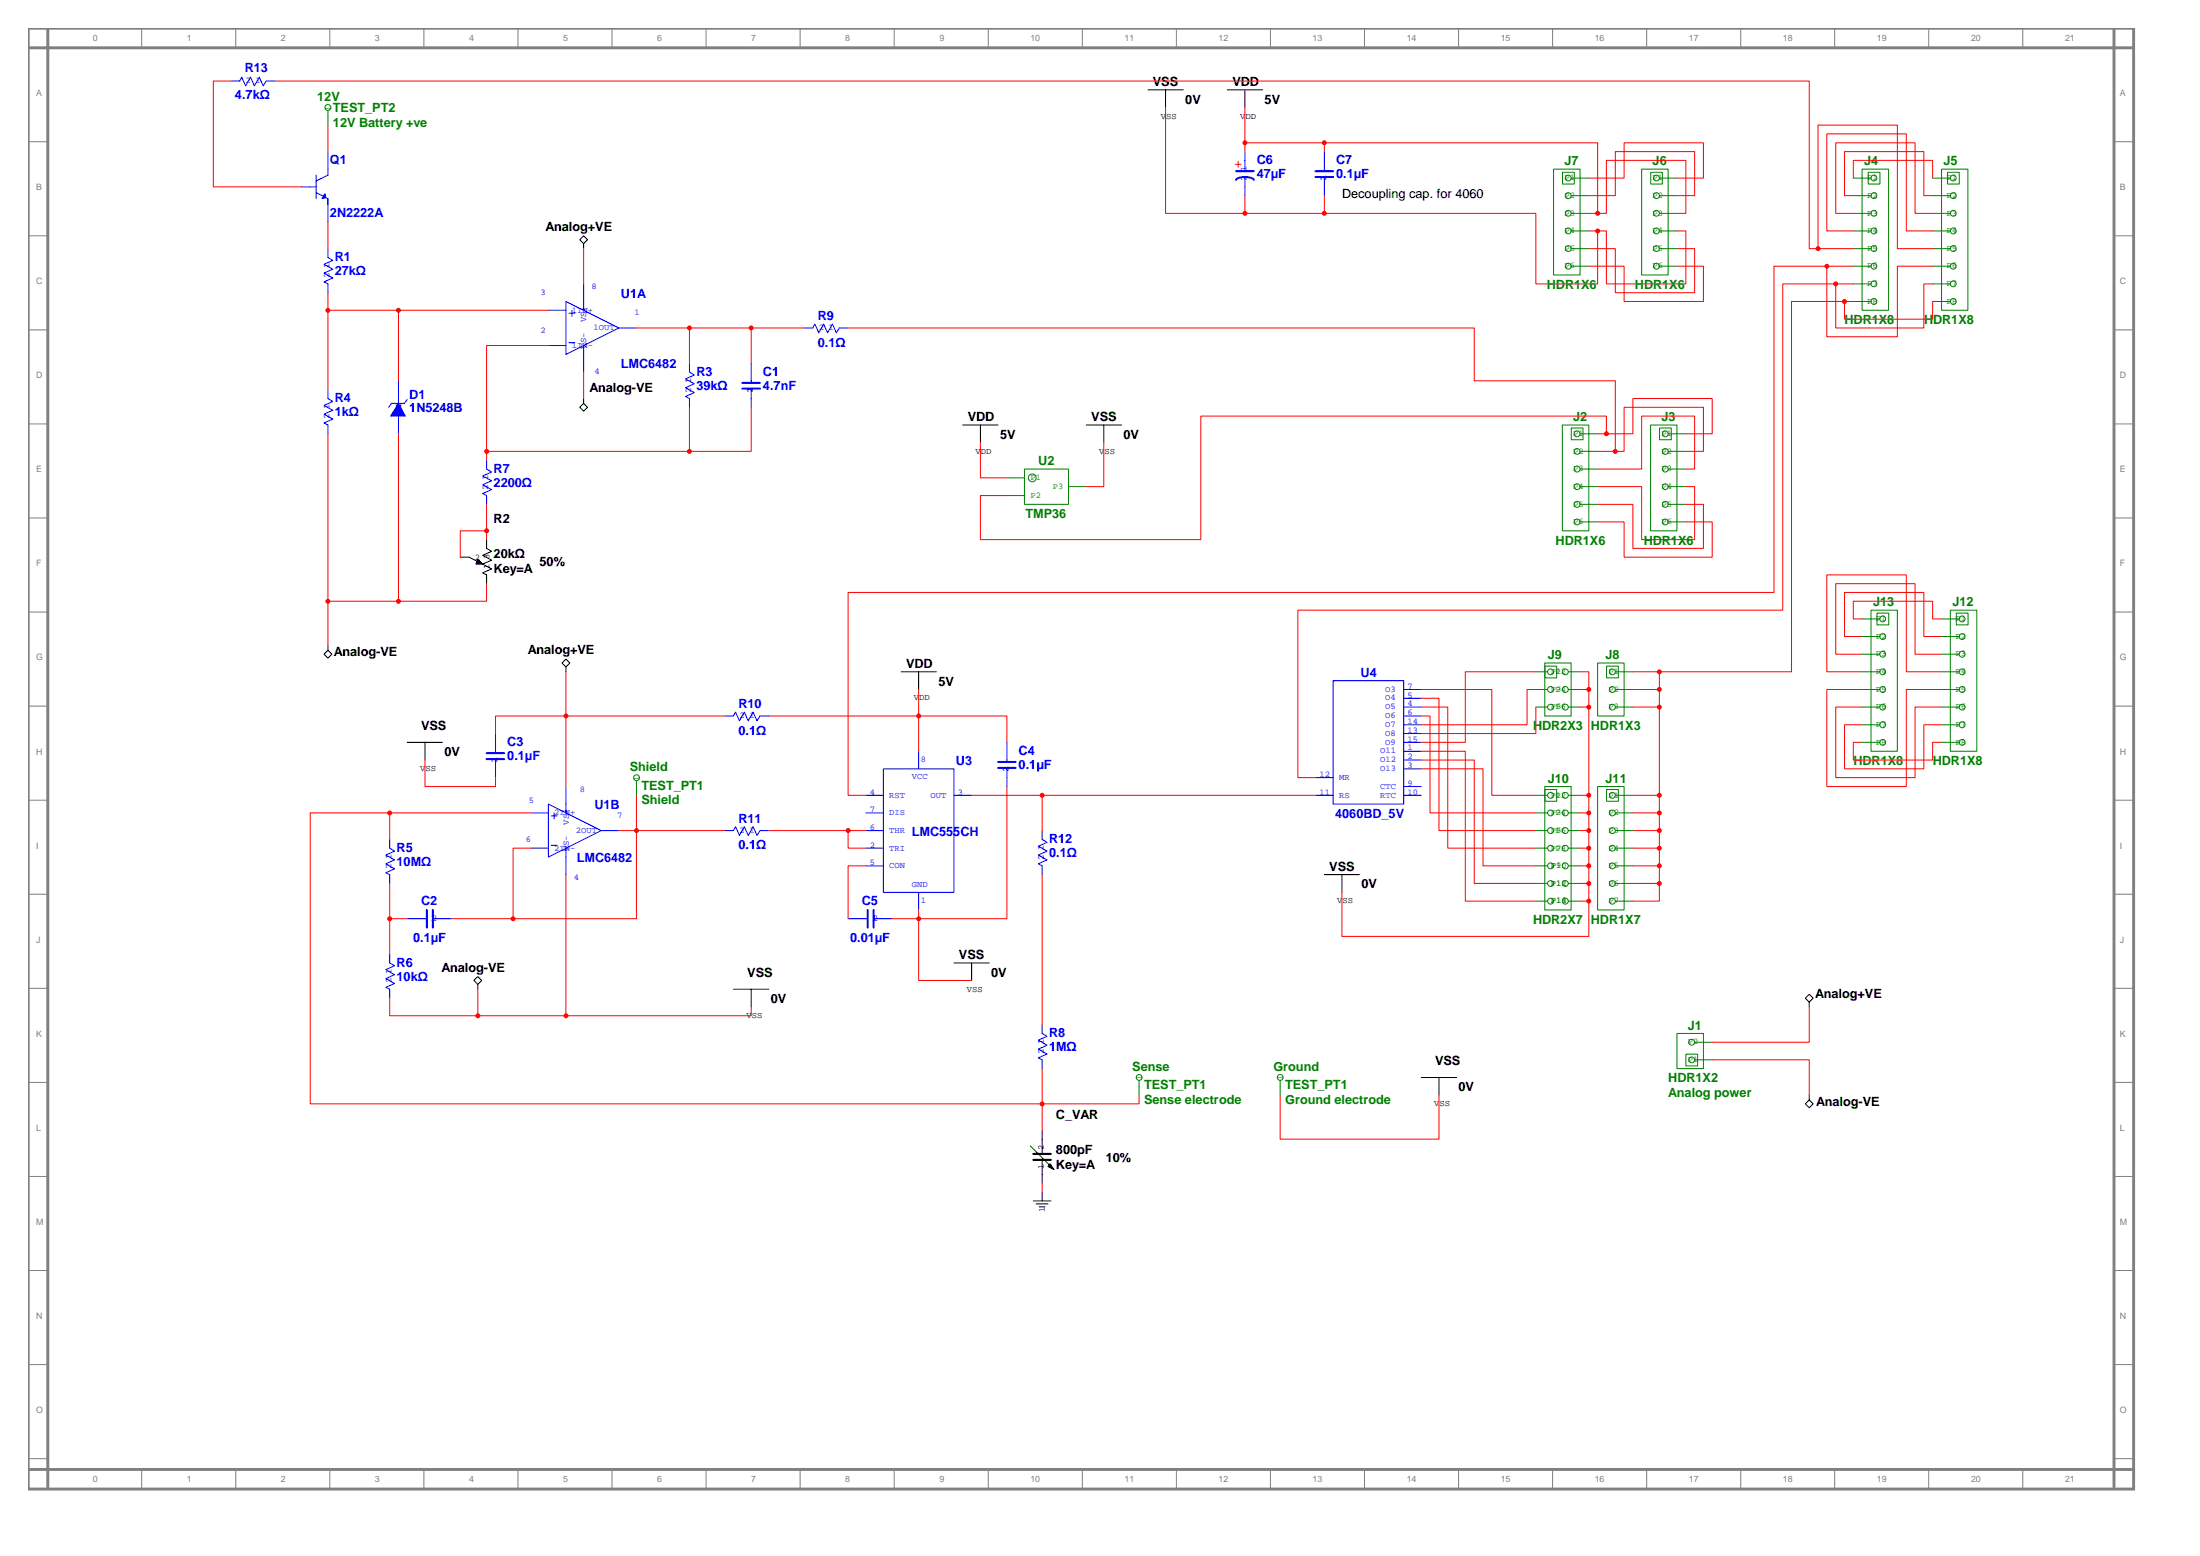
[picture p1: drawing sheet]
<svg xmlns="http://www.w3.org/2000/svg" width="594mm" height="420mm" viewBox="0 0 594 420" stroke-linecap="round" stroke-linejoin="round" font-family="sans-serif">
<path d="M7.6 7.6h568.6v394.5h-568.6zM7.6 12.9h568M12.9 7.6v393.9M570.9 7.6v393.9M7.6 396.8h568" fill="none" stroke="#808080" stroke-width=".79"/>
<g fill="none" stroke="#808080" stroke-width=".27">
<path d="M38.3 7.6v5.3M63.7 7.6v5.3M89.1 7.6v5.3M114.5 7.6v5.3M139.9 7.6v5.3M165.3 7.6v5.3M190.7 7.6v5.3M216.1 7.6v5.3M241.5 7.6v5.3M266.9 7.6v5.3M292.3 7.6v5.3M317.7 7.6v5.3"/>
<path d="M343.1 7.6v5.3M368.5 7.6v5.3M393.9 7.6v5.3M419.3 7.6v5.3M444.7 7.6v5.3M470.1 7.6v5.3M495.4 7.6v5.3M520.8 7.6v5.3M546.2 7.6v5.3M7.6 38.3h5.3M570.9 38.3h5.2M7.6 63.7h5.3"/>
<path d="M570.9 63.7h5.2M7.6 89.1h5.3M570.9 89.1h5.2M7.6 114.5h5.3M570.9 114.5h5.2M7.6 139.9h5.3M570.9 139.9h5.2M7.6 165.3h5.3M570.9 165.3h5.2M7.6 190.7h5.3M570.9 190.7h5.2M7.6 216.1h5.3"/>
<path d="M570.9 216.1h5.2M7.6 241.5h5.3M570.9 241.5h5.2M7.6 266.9h5.3M570.9 266.9h5.2M7.6 292.3h5.3M570.9 292.3h5.2M7.6 317.7h5.3M570.9 317.7h5.2M7.6 343.1h5.3M570.9 343.1h5.2M7.6 368.5h5.3"/>
<path d="M570.9 368.5h5.2M7.6 393.9h5.3M38.3 396.8v5.3M63.7 396.8v5.3M89.1 396.8v5.3M114.5 396.8v5.3M139.9 396.8v5.3M165.3 396.8v5.3M190.7 396.8v5.3M216.1 396.8v5.3M241.5 396.8v5.3M266.9 396.8v5.3"/>
<path d="M292.3 396.8v5.3M317.7 396.8v5.3M343.1 396.8v5.3M368.5 396.8v5.3M393.9 396.8v5.3M419.3 396.8v5.3M444.7 396.8v5.3M470.1 396.8v5.3M495.4 396.8v5.3M520.8 396.8v5.3M546.2 396.8v5.3M570.9 393.9h5.2"/>
</g>
<path d="M233.8 219.5h4.7M233.8 214.8h4.7M238.5 207.6h19.1v33.4h-19.1zM248.1 202.9v4.7M257.6 214.8h4.8M233.8 224.3h4.7M233.8 233.8h4.7M233.8 229h4.7M248.1 241v4.7" fill="none" stroke="#00f" stroke-width=".27"/>
<path d="M279 324.3h4.8M279.8 325.1h3.2M280.6 325.9h1.6M281.4 321.9v2.4" fill="none" stroke="#000" stroke-width=".27"/>
<circle cx="248.1" cy="248.1" r=".54" fill="#f00"/>
<g fill="none" stroke="#f00" stroke-width=".27">
<path d="M233.8 233.8h-4.8v14.3M248.1 245.7v2.4h-7.1M281.4 319.5v2.4"/>
<circle cx="248.1" cy="248.1" r=".54"/>
</g>
<path d="M278.3 309.5l6.3 6.3M281.4 305.2v6.4M281.4 313.2v6.3M283.5 314.2l1.1 1.6-1.6-.8z" fill="none" stroke="#000" stroke-width=".27"/>
<path d="M279 311.6h4.8M279 313.2h4.8" fill="none" stroke="#000" stroke-width=".53"/>
<path d="M283.5 314.2l1.1 1.6-1.6-.8z" fill="#000"/>
<path d="M271.9 200.4v5.3M271.9 207.3v5.1M105.2 226.7v2.3l1.3 .8-2.3 1.1 2.3 1.3-2.3 1.1 2.3 1.3-2.3 1.1 1 .5v2.3M105.2 257.6v2.4l1.3 .8-2.3 1 2.3 1.4-2.3 1 2.3 1.4-2.3 1 1 .5v2.4M110 248.1h5.3M116.9 248.1h5M229 248.1h5.3M235.9 248.1h5.1" fill="none" stroke="#00f" stroke-width=".27"/>
<path d="M269.5 205.7h4.8M269.5 207.3h4.8M115.3 245.7v4.8M116.9 245.7v4.8M234.3 245.7v4.8M235.9 245.7v4.8" fill="none" stroke="#00f" stroke-width=".53"/>
<circle cx="105.2" cy="248.1" r=".53" fill="#f00"/>
<circle cx="105.2" cy="248.1" r=".53" fill="none" stroke="#f00" stroke-width=".27"/>
<path d="M133.8 198.1v5.3M133.8 205v5" fill="none" stroke="#00f" stroke-width=".27"/>
<path d="M131.4 203.4h4.8M131.4 205h4.8" fill="none" stroke="#00f" stroke-width=".53"/>
<circle cx="171.9" cy="224.3" r=".54" fill="#f00"/>
<g fill="none" stroke="#f00" stroke-width=".27">
<path d="M105.2 238.5v19.1M105.2 248.1h4.8"/>
<circle cx="171.9" cy="224.3" r=".54"/>
</g>
<circle cx="281.4" cy="298.1" r=".52" fill="#f00"/>
<g fill="none" stroke="#f00" stroke-width=".27">
<path d="M333.5 44.4h1.6M334.3 43.6v1.6M271.9 212.4v35.7h-23.8M307.6 295.7v2.4h-26.2v7.1"/>
<circle cx="281.4" cy="298.1" r=".52"/>
</g>
<path d="M310 24.3h9.5M314.7 24.3v4.7M331.4 24.3h9.5M336.2 24.3v4.7M243.3 181.4h9.6M248.1 181.4v4.8" fill="none" stroke="#000" stroke-width=".27"/>
<g fill="none" stroke="#00f" stroke-width=".27">
<path d="M336.2 40.9v5.3M336.2 47.8v5M360 183.8h19v33.3h-19zM379 186.2h4.8M379 188.6h4.8M379 190.9h4.8M379 193.3h4.8M379 195.7h4.8M379 198.1h4.8M355.2 214.8h4.8M355.2 210h4.8M379 205.2h4.8"/>
<path d="M379 207.6h4.8M379 214.8h4.8M379 200.4h4.8M379 202.9h4.8M379 212.4h4.8"/>
</g>
<g fill="none" stroke="#008000" stroke-width=".27">
<path d="M500.5 48.1h4.7M500.5 52.8h4.7M500.5 57.6h4.7M502.8 45.7h7.2v38.1h-7.2zM504.5 46.5h3.2v3.2h-3.2zM500.5 62.4h4.7M500.5 67.1h4.7M500.5 71.9h4.7M500.5 76.7h4.7M500.5 81.4h4.7M271.9 133.8h4.7M271.9 129h4.7"/>
<path d="M276.6 126.7h11.9v9.5h-11.9zM288.5 131.4h4.8M502.8 167.1h4.8M502.8 171.9h4.8M502.8 176.7h4.8M505.2 164.8h7.2v38.1h-7.2zM506.8 165.6h3.2v3.1h-3.2zM502.8 181.4h4.8M502.8 186.2h4.8M502.8 190.9h4.8M502.8 195.7h4.8M502.8 200.4h4.8"/>
<path d="M307.6 291.7v4M345.7 291.7v4"/>
<circle cx="506" cy="52.8" r=".8"/>
<circle cx="506" cy="48.1" r=".79"/>
<circle cx="506" cy="57.6" r=".79"/>
<circle cx="506" cy="62.3" r=".79"/>
<circle cx="506" cy="71.9" r=".79"/>
<circle cx="506" cy="76.6" r=".79"/>
<circle cx="506" cy="67.1" r=".79"/>
<circle cx="506" cy="81.4" r=".79"/>
<circle cx="278.8" cy="129" r="1.06"/>
<circle cx="508.4" cy="176.7" r=".79"/>
<circle cx="508.4" cy="167.1" r=".79"/>
<circle cx="508.4" cy="171.9" r=".78"/>
<circle cx="508.4" cy="195.7" r=".79"/>
<circle cx="508.4" cy="186.2" r=".79"/>
<circle cx="508.4" cy="181.4" r=".78"/>
<circle cx="508.4" cy="190.9" r=".78"/>
<circle cx="508.4" cy="200.5" r=".78"/>
<circle cx="307.6" cy="290.9" r=".79"/>
<circle cx="345.7" cy="290.9" r=".79"/>
</g>
<path d="M333.8 48.6a3.8 3.8 0 0 1 4.1-.6l.7 .6M333.8 46.2h4.8" fill="none" stroke="#00f" stroke-width=".53"/>
<circle cx="336.2" cy="38.5" r=".54" fill="#f00"/>
<g fill="none" stroke="#f00" stroke-width=".27">
<path d="M336.2 29v11.9M171.9 214.8v9.5"/>
<circle cx="336.2" cy="38.5" r=".54"/>
</g>
<g fill="none" stroke="#008000" stroke-width=".27">
<path d="M443.3 45.7h7.2v28.6h-7.2zM445.8 46.5h3.1v3.2h-3.1zM448.1 48.1h4.7M448.1 52.8h4.7M448.1 57.6h4.7M448.1 62.4h4.7M448.1 67.1h4.7M448.1 71.9h4.7M445.7 114.8h7.1v28.5h-7.1zM448.1 115.6h3.2v3.1h-3.2zM450.5 117.1h4.7M450.5 121.9h4.7"/>
<path d="M450.5 126.7h4.7M450.5 131.4h4.7M450.5 136.2h4.7M450.5 140.9h4.7M171.9 210.8v4M452.8 279.1h7.2v9.4h-7.2zM455.2 284.6h3.2v3.2h-3.2zM457.6 286.2h4.8M457.6 281.4h4.8"/>
<circle cx="447.3" cy="52.8" r=".8"/>
<circle cx="447.3" cy="57.6" r=".79"/>
<circle cx="447.3" cy="48.1" r=".79"/>
<circle cx="447.3" cy="71.9" r=".8"/>
<circle cx="447.3" cy="62.4" r=".8"/>
<circle cx="447.3" cy="67.1" r=".79"/>
<circle cx="449.7" cy="117.1" r=".79"/>
<circle cx="449.7" cy="136.2" r=".79"/>
<circle cx="449.7" cy="126.6" r=".79"/>
<circle cx="449.7" cy="121.9" r=".79"/>
<circle cx="449.7" cy="131.4" r=".79"/>
<circle cx="449.7" cy="140.9" r=".79"/>
<circle cx="171.9" cy="210" r=".79"/>
<circle cx="456.8" cy="281.4" r=".8"/>
<circle cx="456.8" cy="286.2" r=".79"/>
</g>
<path d="M195.7 193.3h2.4l.5-1 1.1 2.3 1.3-2.3 1.1 2.3 1.3-2.3 1 2.3 .8-1.3h2.4" fill="none" stroke="#00f" stroke-width=".27"/>
<circle cx="248.1" cy="193.3" r=".54" fill="#f00"/>
<g fill="none" stroke="#f00" stroke-width=".27">
<path d="M248.1 193.3h23.8v7.1M248.1 186.2v16.7"/>
<circle cx="248.1" cy="193.3" r=".54"/>
</g>
<path d="M198.1 267.1h9.5M202.9 267.1v4.8" fill="none" stroke="#000" stroke-width=".27"/>
<path d="M131.4 124.3v2.4l1.4 .8-2.5 1 2.5 1.3-2.5 1.1 2.5 1.3-2.5 1.1 1.1 .5v2.4" fill="none" stroke="#00f" stroke-width=".27"/>
<circle cx="152.8" cy="193.3" r=".53" fill="#f00"/>
<g fill="none" stroke="#f00" stroke-width=".27">
<path d="M152.8 193.3h42.9M248.1 248.1v16.7h14.3"/>
<circle cx="152.8" cy="193.3" r=".53"/>
</g>
<path d="M88.6 67.1v2.4l1.3 .8-2.4 1.1 2.4 1.3-2.4 1 2.4 1.4-2.4 1 1.1 .6v2.3M88.6 105.2v2.4l1.3 .8-2.4 1.1 2.4 1.3-2.4 1 2.4 1.4-2.4 1 1.1 .6v2.3M281.4 276.6v2.5l1.3 .7-2.3 1.1 2.3 1.3-2.3 1.1 2.3 1.3-2.3 1.1 1 .5v2.3" fill="none" stroke="#00f" stroke-width=".27"/>
<path d="M357.6 236.2h9.5M362.4 236.2v4.8M257.6 260h9.5M262.4 260v4.8" fill="none" stroke="#000" stroke-width=".27"/>
<circle cx="281.4" cy="214.7" r=".53" fill="#f00"/>
<g fill="none" stroke="#f00" stroke-width=".27">
<path d="M262.4 214.8h92.8M171.9 224.3h23.8"/>
<circle cx="281.4" cy="214.7" r=".53"/>
</g>
<path d="M195.7 224.3h2.4l.5-1.1 1.1 2.4 1.3-2.4 1.1 2.4 1.3-2.4 1 2.4 .8-1.3h2.4" fill="none" stroke="#00f" stroke-width=".27"/>
<circle cx="229" cy="224.3" r=".54" fill="#f00"/>
<g fill="none" stroke="#f00" stroke-width=".27">
<path d="M152.8 181.4v11.9M281.4 214.8v9.5M207.6 224.3h26.2M229 224.3v4.7h4.8M281.4 288.5v9.6"/>
<circle cx="229" cy="224.3" r=".54"/>
</g>
<path d="M281.4 224.3v2.4l1.3 .8-2.3 1 2.3 1.3-2.3 1.1 2.3 1.3-2.3 1.1 1 .5v2.4" fill="none" stroke="#00f" stroke-width=".27"/>
<g fill="none" stroke="#008000" stroke-width=".27">
<path d="M88.6 29.8v4"/>
<circle cx="88.6" cy="29" r=".8"/>
</g>
<path d="M156.5 64.7l1.1-1 1.1 1-1.1 1.1zM157.6 65.8v1.3M151.8 179l1-1 1.1 1-1.1 1.1zM152.8 180.1v1.3M129 263.7l1.1 1.1-1.1 1-1-1zM129 265.8v1.3" fill="none" stroke="#000" stroke-width=".27"/>
<circle cx="129" cy="274.3" r=".54" fill="#f00"/>
<g fill="none" stroke="#f00" stroke-width=".27">
<path d="M152.8 193.3h-19v4.8M129 267.1v7.2h-23.8v-4.8M488.6 271.9v9.5h-26.2M462.4 286.2h26.2v9.5"/>
<circle cx="129" cy="274.3" r=".54"/>
</g>
<path d="M156.5 110l1.1-1.1 1.1 1.1-1.1 1zM157.6 107.6v1.3M88.6 175.6l1 1.1-1 1-1.1-1zM88.6 174.3v1.3M487.5 269.5l1.1-1 1 1-1 1.1zM488.6 270.6v1.3M488.6 297l1 1.1-1 1-1.1-1zM488.6 295.7v1.3" fill="none" stroke="#000" stroke-width=".27"/>
<g fill="none" stroke="#008000" stroke-width=".27">
<path d="M419.5 45.7h7.2v28.6h-7.2zM421.9 46.5h3.2v3.2h-3.2zM424.3 48.1h4.7M424.3 52.8h4.7M424.3 57.6h4.7M521.9 48.1h4.8M521.9 52.8h4.8M521.9 57.6h4.8M524.3 45.7h7.1v38.1h-7.1zM525.9 46.5h3.2v3.2h-3.2zM424.3 62.4h4.7M424.3 67.1h4.7"/>
<path d="M424.3 71.9h4.7M521.9 62.4h4.8M521.9 67.1h4.8M521.9 71.9h4.8M521.9 76.7h4.8M521.9 81.4h4.8M421.9 114.8h7.1v28.5h-7.1zM424.3 115.6h3.2v3.1h-3.2zM426.7 117.1h4.7M426.7 121.9h4.7M426.7 126.7h4.7M426.7 131.4h4.7"/>
<path d="M426.7 136.2h4.7M426.7 140.9h4.7M524.3 167.1h4.7M524.3 171.9h4.7M524.3 176.7h4.7M526.7 164.8h7.1v38.1h-7.1zM528.3 165.6h3.1v3.1h-3.1zM524.3 181.4h4.7M524.3 186.2h4.7M524.3 190.9h4.7M524.3 195.7h4.7M524.3 200.4h4.7"/>
<circle cx="423.5" cy="52.8" r=".79"/>
<circle cx="423.5" cy="48.1" r=".79"/>
<circle cx="423.5" cy="57.6" r=".79"/>
<circle cx="527.4" cy="52.8" r=".79"/>
<circle cx="527.4" cy="48.1" r=".79"/>
<circle cx="527.4" cy="57.6" r=".79"/>
<circle cx="423.5" cy="62.4" r=".79"/>
<circle cx="423.5" cy="71.9" r=".79"/>
<circle cx="423.5" cy="67.1" r=".79"/>
<circle cx="527.4" cy="62.4" r=".79"/>
<circle cx="527.4" cy="71.9" r=".79"/>
<circle cx="527.4" cy="67.1" r=".79"/>
<circle cx="527.4" cy="76.6" r=".79"/>
<circle cx="527.4" cy="81.4" r=".79"/>
<circle cx="425.9" cy="117.1" r=".8"/>
<circle cx="425.9" cy="136.2" r=".81"/>
<circle cx="425.9" cy="126.7" r=".81"/>
<circle cx="425.9" cy="121.9" r=".8"/>
<circle cx="425.9" cy="131.4" r=".8"/>
<circle cx="425.9" cy="141" r=".8"/>
<circle cx="529.8" cy="167.1" r=".8"/>
<circle cx="529.8" cy="176.7" r=".8"/>
<circle cx="529.8" cy="171.9" r=".79"/>
<circle cx="529.8" cy="186.2" r=".8"/>
<circle cx="529.8" cy="195.7" r=".8"/>
<circle cx="529.8" cy="190.9" r=".79"/>
<circle cx="529.8" cy="181.4" r=".79"/>
<circle cx="529.8" cy="200.5" r=".79"/>
</g>
<circle cx="498.1" cy="81.4" r=".53" fill="#f00"/>
<g fill="none" stroke="#f00" stroke-width=".27">
<path d="M500.5 81.4h-2.4v4.8h23.8v-4.8M281.4 236.2v40.4"/>
<circle cx="498.1" cy="81.4" r=".53"/>
</g>
<path d="M186.2 98.1v2.4l1.3 .8-2.4 1 2.4 1.3-2.4 1.1 2.4 1.3-2.4 1.1 1.1 .5v2.4M202.9 98.1v5.3M202.9 104.9v5.1" fill="none" stroke="#00f" stroke-width=".27"/>
<path d="M200.4 103.4h4.8M200.4 104.9h4.8" fill="none" stroke="#00f" stroke-width=".53"/>
<path d="M107.6 108.9l1.9 3.5h-4z" fill="#00f"/>
<path d="M107.6 108.9l1.9 3.5h-4zM107.6 102.8v14.3M110 107.9l-.8 1h-3.5l-.8 1.1" fill="none" stroke="#00f" stroke-width=".27"/>
<path d="M124.3 150.5h2.4l3.6 1.8M129 151l1.3 1.3h-1.8zM131.4 145.7v2.4l1.4 .8-2.5 1 2.5 1.4-2.5 1 2.5 1.3-2.5 1.1 1.1 .5v2.4" fill="none" stroke="#000" stroke-width=".27"/>
<path d="M129 151l1.3 1.3h-1.8z" fill="#000"/>
<circle cx="131.4" cy="143.3" r=".53" fill="#f00"/>
<g fill="none" stroke="#f00" stroke-width=".27">
<path d="M131.4 136.2v9.5M131.4 143.3h-7.1v7.2"/>
<circle cx="131.4" cy="143.3" r=".53"/>
</g>
<circle cx="202.8" cy="88.5" r=".53" fill="#f00"/>
<g fill="none" stroke="#f00" stroke-width=".27">
<path d="M202.9 88.6v9.5"/>
<circle cx="202.8" cy="88.5" r=".53"/>
</g>
<circle cx="186.2" cy="121.9" r=".53" fill="#f00"/>
<g fill="none" stroke="#f00" stroke-width=".27">
<path d="M186.2 110v11.9h16.7v-11.9"/>
<circle cx="186.2" cy="121.9" r=".53"/>
</g>
<circle cx="88.5" cy="83.8" r=".52" fill="#f00"/>
<g fill="none" stroke="#f00" stroke-width=".27">
<path d="M88.6 79v26.2"/>
<circle cx="88.5" cy="83.8" r=".52"/>
</g>
<circle cx="88.5" cy="162.4" r=".52" fill="#f00"/>
<g fill="none" stroke="#f00" stroke-width=".27">
<path d="M88.6 117.1v57.2"/>
<circle cx="88.5" cy="162.4" r=".52"/>
</g>
<circle cx="107.6" cy="162.4" r=".52" fill="#f00"/>
<g fill="none" stroke="#f00" stroke-width=".27">
<path d="M107.6 117.1v45.2M264.7 119.5v9.5h7.2M298.1 119.5v11.9h-4.8M131.4 157.6v4.7h-23.8M88.6 162.3h19M502.8 167.1h-2.3v-4.8h21.4v4.8h2.4M207.6 193.3h40.5M383.8 190.9h7.1v38.1h23.8M383.8 188.6h4.8v35.7h26.1M383.8 193.3h2.4v26.2h28.5M383.8 186.2h19v28.6h11.9M414.7 186.2h-2.3v9.5h-28.6"/>
<path d="M383.8 202.9h11.9v40.4h19M383.8 205.2h14.3v33.3h16.6"/>
<circle cx="107.6" cy="162.4" r=".52"/>
</g>
<path d="M260 114.8h9.5M264.7 114.8v4.7M293.3 114.8h9.5M298.1 114.8v4.7" fill="none" stroke="#000" stroke-width=".27"/>
<g fill="none" stroke="#008000" stroke-width=".27">
<path d="M417.1 179h7.2v14.3h-7.2zM417.2 179.9h3.2v3.1h-3.2zM431.4 179h7.2v14.3h-7.2zM433.8 179.9h3.2v3.1h-3.2zM414.7 190.9h3.2M414.7 186.2h3.2M414.7 181.4h3.2M423.5 190.9h3.2M423.5 186.2h3.2M423.5 181.4h3.2M436.2 190.9h4.7M436.2 186.2h4.7"/>
<path d="M436.2 181.4h4.7M414.7 219.5h3.2M414.7 214.8h3.2M417.1 212.4h7.2v33.3h-7.2zM417.2 213.2h3.2v3.2h-3.2zM423.5 219.5h3.2M423.5 214.8h3.2M431.4 212.4h7.2v33.3h-7.2zM433.8 213.2h3.2v3.2h-3.2zM436.2 219.5h4.7M436.2 214.8h4.7M414.7 238.5h3.2"/>
<path d="M414.7 233.8h3.2M414.7 229h3.2M414.7 224.3h3.2M423.5 238.5h3.2M423.5 233.8h3.2M423.5 229h3.2M423.5 224.3h3.2M436.2 238.5h4.7M436.2 233.8h4.7M436.2 229h4.7M436.2 224.3h4.7M414.7 243.3h3.2"/>
<path d="M423.5 243.3h3.2M436.2 243.3h4.7"/>
<circle cx="418.7" cy="186.2" r=".8"/>
<circle cx="418.7" cy="181.4" r=".79"/>
<circle cx="418.7" cy="190.9" r=".79"/>
<circle cx="422.7" cy="186.2" r=".8"/>
<circle cx="422.7" cy="181.4" r=".8"/>
<circle cx="422.7" cy="191" r=".8"/>
<circle cx="435.4" cy="186.2" r=".8"/>
<circle cx="435.4" cy="191" r=".8"/>
<circle cx="435.4" cy="181.4" r=".8"/>
<circle cx="418.7" cy="214.8" r=".8"/>
<circle cx="418.7" cy="219.5" r=".79"/>
<circle cx="422.7" cy="214.8" r=".8"/>
<circle cx="422.7" cy="219.5" r=".8"/>
<circle cx="435.4" cy="214.8" r=".8"/>
<circle cx="435.4" cy="219.5" r=".8"/>
<circle cx="418.7" cy="233.8" r=".8"/>
<circle cx="418.7" cy="224.3" r=".8"/>
<circle cx="418.7" cy="229" r=".79"/>
<circle cx="418.7" cy="238.6" r=".79"/>
<circle cx="422.7" cy="224.3" r=".8"/>
<circle cx="422.7" cy="233.8" r=".8"/>
<circle cx="422.7" cy="229.1" r=".8"/>
<circle cx="422.7" cy="238.6" r=".8"/>
<circle cx="435.4" cy="224.3" r=".8"/>
<circle cx="435.4" cy="233.8" r=".8"/>
<circle cx="435.4" cy="229.1" r=".8"/>
<circle cx="435.4" cy="238.6" r=".8"/>
<circle cx="418.7" cy="243.3" r=".8"/>
<circle cx="422.7" cy="243.3" r=".8"/>
<circle cx="435.4" cy="243.3" r=".8"/>
</g>
<circle cx="429" cy="219.5" r=".52" fill="#f00"/>
<g fill="none" stroke="#f00" stroke-width=".27">
<path d="M426.7 219.5h2.3"/>
<circle cx="429" cy="219.5" r=".52"/>
</g>
<circle cx="429" cy="224.3" r=".53" fill="#f00"/>
<g fill="none" stroke="#f00" stroke-width=".27">
<path d="M429 219.5v4.8h-2.3"/>
<circle cx="429" cy="224.3" r=".53"/>
</g>
<circle cx="429" cy="229" r=".53" fill="#f00"/>
<g fill="none" stroke="#f00" stroke-width=".27">
<path d="M429 224.3v4.7h-2.3"/>
<circle cx="429" cy="229" r=".53"/>
</g>
<circle cx="429" cy="233.8" r=".53" fill="#f00"/>
<g fill="none" stroke="#f00" stroke-width=".27">
<path d="M429 229v4.8h-2.3"/>
<circle cx="429" cy="233.8" r=".53"/>
</g>
<circle cx="429" cy="238.6" r=".53" fill="#f00"/>
<g fill="none" stroke="#f00" stroke-width=".27">
<path d="M429 233.8v4.7h-2.3"/>
<circle cx="429" cy="238.6" r=".53"/>
</g>
<circle cx="429" cy="243.3" r=".53" fill="#f00"/>
<g fill="none" stroke="#f00" stroke-width=".27">
<path d="M429 238.5v4.8h-2.3"/>
<circle cx="429" cy="243.3" r=".53"/>
</g>
<circle cx="429" cy="214.7" r=".53" fill="#f00"/>
<g fill="none" stroke="#f00" stroke-width=".27">
<path d="M426.7 214.8h2.3v4.7"/>
<circle cx="429" cy="214.7" r=".53"/>
</g>
<circle cx="429" cy="186.2" r=".53" fill="#f00"/>
<g fill="none" stroke="#f00" stroke-width=".27">
<path d="M426.7 181.4h2.3v4.8h-2.3"/>
<circle cx="429" cy="186.2" r=".53"/>
</g>
<circle cx="429" cy="190.9" r=".52" fill="#f00"/>
<g fill="none" stroke="#f00" stroke-width=".27">
<path d="M502.8 171.9h-4.7v-11.9h21.4v11.9h4.8M426.7 190.9h2.3M429 186.2v28.6"/>
<circle cx="429" cy="190.9" r=".52"/>
</g>
<circle cx="448.1" cy="181.4" r=".52" fill="#f00"/>
<g fill="none" stroke="#f00" stroke-width=".27">
<path d="M498.1 81.4h-14.3v100h-42.9"/>
<circle cx="448.1" cy="181.4" r=".52"/>
</g>
<circle cx="448.1" cy="238.6" r=".53" fill="#f00"/>
<g fill="none" stroke="#f00" stroke-width=".27">
<path d="M440.9 238.5h7.2v4.8h-7.2"/>
<circle cx="448.1" cy="238.6" r=".53"/>
</g>
<circle cx="448.1" cy="233.8" r=".53" fill="#f00"/>
<g fill="none" stroke="#f00" stroke-width=".27">
<path d="M440.9 233.8h7.2v4.7"/>
<circle cx="448.1" cy="233.8" r=".53"/>
</g>
<circle cx="448.1" cy="229" r=".53" fill="#f00"/>
<g fill="none" stroke="#f00" stroke-width=".27">
<path d="M440.9 229h7.2v4.8"/>
<circle cx="448.1" cy="229" r=".53"/>
</g>
<circle cx="448.1" cy="224.3" r=".53" fill="#f00"/>
<g fill="none" stroke="#f00" stroke-width=".27">
<path d="M440.9 224.3h7.2v4.7"/>
<circle cx="448.1" cy="224.3" r=".53"/>
</g>
<circle cx="448.1" cy="219.5" r=".52" fill="#f00"/>
<g fill="none" stroke="#f00" stroke-width=".27">
<path d="M440.9 219.5h7.2v4.8"/>
<circle cx="448.1" cy="219.5" r=".52"/>
</g>
<circle cx="448.1" cy="214.7" r=".53" fill="#f00"/>
<g fill="none" stroke="#f00" stroke-width=".27">
<path d="M440.9 214.8h7.2v4.7"/>
<circle cx="448.1" cy="214.7" r=".53"/>
</g>
<circle cx="448.1" cy="190.9" r=".52" fill="#f00"/>
<g fill="none" stroke="#f00" stroke-width=".27">
<path d="M440.9 190.9h7.2"/>
<circle cx="448.1" cy="190.9" r=".52"/>
</g>
<circle cx="448.1" cy="186.2" r=".53" fill="#f00"/>
<g fill="none" stroke="#f00" stroke-width=".27">
<path d="M440.9 186.2h7.2M448.1 181.4v33.4M383.8 207.6h16.7v26.2h14.2M362.4 241v11.9h66.6v-9.6"/>
<circle cx="448.1" cy="186.2" r=".53"/>
</g>
<path d="M143.3 219.5h4.8M148.1 217.1l14.2 7.2-14.2 7.1zM149.6 219.5v1.6M152.8 212.4v7.1M143.3 229h4.8M148.9 228.3h1.5M148.9 220.3h1.5M152.8 229v7.2M162.3 224.3h4.8" fill="none" stroke="#00f" stroke-width=".27"/>
<circle cx="138.5" cy="248.1" r=".53" fill="#f00"/>
<g fill="none" stroke="#f00" stroke-width=".27">
<path d="M157.6 67.1v9.6M157.6 100.5v7.1M152.8 193.3v19.1M143.3 229h-4.7v19.1M167.1 224.3h4.8v23.8h-33.3M121.9 248.1h16.7"/>
<circle cx="138.5" cy="248.1" r=".53"/>
</g>
<path d="M157.6 76.7v7.1M148.1 83.8h4.7M148.1 93.3h4.7M152.8 81.4l14.3 7.2-14.3 7.1zM153.6 92.5h1.6M153.6 84.6h1.6M154.4 83.8v1.6M157.6 93.3v7.2M167.1 88.6h4.8" fill="none" stroke="#00f" stroke-width=".27"/>
<circle cx="186.2" cy="88.5" r=".53" fill="#f00"/>
<g fill="none" stroke="#f00" stroke-width=".27">
<path d="M171.9 88.6h31M186.2 88.6v9.5"/>
<circle cx="186.2" cy="88.5" r=".53"/>
</g>
<circle cx="107.6" cy="83.8" r=".52" fill="#f00"/>
<g fill="none" stroke="#f00" stroke-width=".27">
<path d="M88.6 83.8h59.5M107.6 83.8v19"/>
<circle cx="107.6" cy="83.8" r=".52"/>
</g>
<circle cx="131.4" cy="121.9" r=".54" fill="#f00"/>
<g fill="none" stroke="#f00" stroke-width=".27">
<path d="M148.1 93.3h-16.7v28.6M131.4 121.9v2.4M131.4 121.9h54.8"/>
<circle cx="131.4" cy="121.9" r=".54"/>
</g>
<path d="M357.6 40.9v5.3M357.6 47.8v5" fill="none" stroke="#00f" stroke-width=".27"/>
<path d="M355.2 46.2h4.8M355.2 47.8h4.8" fill="none" stroke="#00f" stroke-width=".53"/>
<circle cx="357.6" cy="38.5" r=".53" fill="#f00"/>
<g fill="none" stroke="#f00" stroke-width=".27">
<path d="M336.2 38.6h21.4v2.3"/>
<circle cx="357.6" cy="38.5" r=".53"/>
</g>
<circle cx="105.2" cy="219.5" r=".52" fill="#f00"/>
<g fill="none" stroke="#f00" stroke-width=".27">
<path d="M414.7 181.4h-19v19h-11.9M414.7 190.9v7.2h-30.9M105.2 219.5h-21.4v78.6h197.6M105.2 219.5v7.2M105.2 219.5h38.1M114.8 205.2v7.2h19v-2.4"/>
<circle cx="105.2" cy="219.5" r=".52"/>
</g>
<path d="M110 200.4h9.5M114.8 200.4v4.8" fill="none" stroke="#000" stroke-width=".27"/>
<circle cx="152.8" cy="274.3" r=".53" fill="#f00"/>
<g fill="none" stroke="#f00" stroke-width=".27">
<path d="M202.9 88.6h14.2M152.8 236.2v38.1M129 274.3h23.8M202.9 271.9v2.4h-50.1M345.7 295.7v11.9h42.9v-11.9"/>
<circle cx="152.8" cy="274.3" r=".53"/>
</g>
<path d="M83.8 50.5h1.6M85.4 47.3v6.3M88.6 45.7v1.6l-3.2 1.6M88.6 53.6v1.6M217.1 88.6h2.4l.5-1.1 1.1 2.4 1.3-2.4 1.1 2.4 1.3-2.4 1 2.4 .8-1.3h2.4" fill="none" stroke="#00f" stroke-width=".27"/>
<path d="M383.8 291h9.5M388.6 291v4.7" fill="none" stroke="#000" stroke-width=".27"/>
<path d="M87.8 52.3l.2 1.1-1.1 .2z" fill="#00f"/>
<path d="M62.4 21.9h2.3l.6-1.1 1 2.4 1.3-2.4 1.1 2.4 1.3-2.4 1.1 2.4 .8-1.3h2.3M81.4 50.5h2.4M85.4 52l3.2 1.6v6.4M87.8 52.3l.2 1.1-1.1 .2zM88.6 40.9v4.8" fill="none" stroke="#00f" stroke-width=".27"/>
<g fill="none" stroke="#f00" stroke-width=".27">
<path d="M62.4 21.9h-4.8v28.6h23.8M88.6 33.8v7.1M88.6 60v7.1M500.5 48.1v-4.8h21.4v4.8M500.5 52.8h-2.4v-11.9h21.4v11.9h2.4M500.5 57.6h-4.8v-19h21.4v19h4.8M500.5 62.4h-7.2v-26.2h21.5v26.2h7.1M502.8 176.7h-7.1v-19.1h21.4v19.1h7.2M502.8 181.4h-9.5v-26.2h21.5v26.2h9.5M502.8 186.2h-9.5v26.2h21.5v-26.2h9.5M502.8 190.9h-7.1v19.1h21.4v-19.1h7.2M502.8 195.7h-4.7v11.9h21.4v-11.9h4.8"/>
<path d="M502.8 200.4h-2.3v4.8h21.4v-4.8h2.4"/>
</g>
<circle cx="336.2" cy="57.6" r=".54" fill="#f00"/>
<g fill="none" stroke="#f00" stroke-width=".27">
<path d="M314.7 29v28.6h21.5v-4.8"/>
<circle cx="336.2" cy="57.6" r=".54"/>
</g>
<circle cx="357.6" cy="57.6" r=".53" fill="#f00"/>
<g fill="none" stroke="#f00" stroke-width=".27">
<path d="M357.6 52.8v4.8h-21.4"/>
<circle cx="357.6" cy="57.6" r=".53"/>
</g>
<circle cx="431.4" cy="62.4" r=".54" fill="#f00"/>
<g fill="none" stroke="#f00" stroke-width=".27">
<path d="M357.6 57.6h57.1v19.1h16.7v-14.3M429 62.4h2.4M431.4 62.4h2.4v14.3h21.4v-14.3h-2.4"/>
<circle cx="431.4" cy="62.4" r=".54"/>
</g>
<circle cx="431.4" cy="57.6" r=".54" fill="#f00"/>
<g fill="none" stroke="#f00" stroke-width=".27">
<path d="M357.6 38.6h73.8v19M429 52.8h7.2v-11.9h21.4v11.9h-4.8M429 48.1h9.6v-9.5h21.4v9.5h-7.2M429 57.6h2.4M431.4 57.6h2.4v-14.3h21.4v14.3h-2.4M429 67.1h7.2v11.9h21.4v-11.9h-4.8M429 71.9h9.6v9.5h21.4v-9.5h-7.2M431.4 126.7h11.9v-14.3h14.3v14.3h-2.4M431.4 131.4h11.9v14.3h14.3v-14.3h-2.4M431.4 136.2h9.5v11.9h19.1v-11.9h-4.8M431.4 140.9h7.2v9.6h23.8v-9.6h-7.2"/>
<circle cx="431.4" cy="57.6" r=".54"/>
</g>
<circle cx="436.2" cy="121.9" r=".53" fill="#f00"/>
<g fill="none" stroke="#f00" stroke-width=".27">
<path d="M229 88.6h169.1v14.2h38.1v19.1M431.4 121.9h4.8M436.2 121.9h2.4v-11.9h21.4v11.9h-4.8"/>
<circle cx="436.2" cy="121.9" r=".53"/>
</g>
<circle cx="433.8" cy="117.1" r=".54" fill="#f00"/>
<g fill="none" stroke="#f00" stroke-width=".27">
<path d="M431.4 117.1h2.4M433.8 117.1v-4.7h-109.5v33.3h-59.6v-11.9h7.2M433.8 117.1h7.1v-9.5h21.5v9.5h-7.2"/>
<circle cx="433.8" cy="117.1" r=".54"/>
</g>
<circle cx="490.9" cy="67.1" r=".54" fill="#f00"/>
<g fill="none" stroke="#f00" stroke-width=".27">
<path d="M74.2 21.9h414.4v45.2h2.3M490.9 67.1v-33.3h21.5v33.3h9.5M490.9 67.1h9.6"/>
<circle cx="490.9" cy="67.1" r=".54"/>
</g>
<circle cx="495.7" cy="76.6" r=".53" fill="#f00"/>
<g fill="none" stroke="#f00" stroke-width=".27">
<path d="M495.7 76.7v11.9h23.8v-11.9h2.4M495.7 76.7h-14.3v88.1h-130.9v45.2h4.7M495.7 76.7h4.8"/>
<circle cx="495.7" cy="76.6" r=".53"/>
</g>
<circle cx="493.3" cy="71.9" r=".53" fill="#f00"/>
<g fill="none" stroke="#f00" stroke-width=".27">
<path d="M493.3 71.9v19h19.1v-19h9.5M493.3 71.9h-14.3v88.1h-250v54.8h4.8M493.3 71.9h7.2"/>
<circle cx="493.3" cy="71.9" r=".53"/>
</g>
<g font-size="3.4" fill="#00f">
<text x="66.1" y="19.5">R13</text>
<text x="63.5" y="26.7">4.7kΩ</text>
<text x="89.1" y="44.4">Q1</text>
<text x="339.4" y="44.4">C6</text>
<text x="360.8" y="44.4">C7</text>
<text x="339.4" y="48.1">47µF</text>
<text x="360.8" y="48.1">0.1µF</text>
<text x="89.1" y="58.7">2N2222A</text>
<text x="90.4" y="70.6">R1</text>
<text x="90.4" y="74.3">27kΩ</text>
<text x="167.7" y="80.4">U1A</text>
<text x="220.8" y="86.4">R9</text>
<text x="220.8" y="93.6">0.1Ω</text>
<text x="167.7" y="99.4">LMC6482</text>
<text x="188" y="101.6">R3</text>
<text x="206" y="101.6">C1</text>
<text x="110.5" y="107.6">D1</text>
<text x="188" y="105.2">39kΩ</text>
<text x="206" y="105.2">4.7nF</text>
<text x="90.4" y="108.7">R4</text>
<text x="90.4" y="112.4">1kΩ</text>
<text x="110.5" y="111.3">1N5248B</text>
<text x="133.3" y="127.7">R7</text>
<text x="133.3" y="131.4">2200Ω</text>
<text x="367.4" y="182.8">U4</text>
<text x="199.4" y="191.2">R10</text>
<text x="137" y="201.5">C3</text>
<text x="199.4" y="198.4">0.1Ω</text>
<text x="275.1" y="203.9">C4</text>
<text x="137" y="205.2">0.1µF</text>
<text x="258.1" y="206.6">U3</text>
<text x="275.1" y="207.6">0.1µF</text>
<text x="160.5" y="218.5">U1B</text>
<text x="360.5" y="220.9">4060BD_5V</text>
<text x="199.4" y="222.2">R11</text>
<text x="246.2" y="225.6">LMC555CH</text>
<text x="283.3" y="227.8">R12</text>
<text x="107.1" y="230.1">R5</text>
<text x="107.1" y="233.8">10MΩ</text>
<text x="155.8" y="232.7">LMC6482</text>
<text x="199.4" y="229.3">0.1Ω</text>
<text x="283.3" y="231.4">0.1Ω</text>
<text x="113.7" y="244.4">C2</text>
<text x="232.7" y="244.4">C5</text>
<text x="111.6" y="254.5">0.1µF</text>
<text x="229.6" y="254.5">0.01µF</text>
<text x="107.1" y="261.1">R6</text>
<text x="107.1" y="264.8">10kΩ</text>
<text x="283.3" y="280.1">R8</text>
<text x="283.3" y="283.8">1MΩ</text>
</g>
<g font-size="3.4">
<text x="311.3" y="23.2">VSS</text>
<text x="332.8" y="23.2">VDD</text>
<text x="320.1" y="28">0V</text>
<text x="341.5" y="28">5V</text>
<text x="362.4" y="53.6">Decoupling cap. for 4060</text>
<text x="147.3" y="62.4">Analog+VE</text>
<text x="159.2" y="105.8">Analog-VE</text>
<text x="261.3" y="113.7">VDD</text>
<text x="294.7" y="113.7">VSS</text>
<text x="270" y="118.5">5V</text>
<text x="303.4" y="118.5">0V</text>
<text x="133.3" y="141.2">R2</text>
<text x="133.3" y="150.7">20kΩ</text>
<text x="133.3" y="154.7">Key=A</text>
<text x="145.7" y="152.9">50%</text>
<text x="90.2" y="177.2">Analog-VE</text>
<text x="142.5" y="176.7">Analog+VE</text>
<text x="244.7" y="180.4">VDD</text>
<text x="253.4" y="185.1">5V</text>
<text x="113.7" y="197.1">VSS</text>
<text x="120.1" y="204.2">0V</text>
<text x="358.9" y="235.2">VSS</text>
<text x="367.7" y="239.9">0V</text>
<text x="119.2" y="262.4">Analog-VE</text>
<text x="201.8" y="263.7">VSS</text>
<text x="258.9" y="259">VSS</text>
<text x="267.7" y="263.7">0V</text>
<text x="490.2" y="269.5">Analog+VE</text>
<text x="208.1" y="270.8">0V</text>
<text x="387.5" y="287.5">VSS</text>
<text x="393.9" y="294.7">0V</text>
<text x="490.4" y="298.6">Analog-VE</text>
<text x="285.2" y="302.1">C_VAR</text>
<text x="285.2" y="311.6">800pF</text>
<text x="285.2" y="315.6">Key=A</text>
<text x="298.6" y="313.7">10%</text>
</g>
<g font-size="3.4" fill="#008000">
<text x="85.7" y="27.2">12V</text>
<text x="89.9" y="30.4">TEST_PT2</text>
<text x="89.9" y="34.3">12V Battery +ve</text>
<text x="422.4" y="44.7">J7</text>
<text x="446.3" y="44.7">J6</text>
<text x="503.4" y="44.7">J4</text>
<text x="524.8" y="44.7">J5</text>
<text x="417.7" y="78">HDR1X6</text>
<text x="441.5" y="78">HDR1X6</text>
<text x="498.1" y="87.5">HDR1X8</text>
<text x="519.5" y="87.5">HDR1X8</text>
<text x="424.8" y="113.7">J2</text>
<text x="448.6" y="113.7">J3</text>
<text x="280.4" y="125.6">U2</text>
<text x="276.9" y="139.9">TMP36</text>
<text x="420.1" y="147.1">HDR1X6</text>
<text x="443.9" y="147.1">HDR1X6</text>
<text x="505.8" y="163.7">J13</text>
<text x="527.2" y="163.7">J12</text>
<text x="417.9" y="178">J9</text>
<text x="433.6" y="178">J8</text>
<text x="414" y="197.1">HDR2X3</text>
<text x="429.6" y="197.1">HDR1X3</text>
<text x="170" y="208.2">Shield</text>
<text x="500.5" y="206.6">HDR1X8</text>
<text x="521.9" y="206.6">HDR1X8</text>
<text x="173.2" y="213.2">TEST_PT1</text>
<text x="417.9" y="211.3">J10</text>
<text x="433.6" y="211.3">J11</text>
<text x="173.2" y="217.2">Shield</text>
<text x="414" y="249.4">HDR2X7</text>
<text x="429.6" y="249.4">HDR1X7</text>
<text x="455.8" y="278">J1</text>
<text x="305.8" y="289.1">Sense</text>
<text x="343.9" y="289.1">Ground</text>
<text x="450.5" y="292.3">HDR1X2</text>
<text x="308.9" y="294.1">TEST_PT1</text>
<text x="308.9" y="298.1">Sense electrode</text>
<text x="347" y="294.1">TEST_PT1</text>
<text x="347" y="298.1">Ground electrode</text>
<text x="450.5" y="296.2">Analog power</text>
</g>
<g font-size="2.4" fill="#808080">
<text x="25.1" y="11.1">0</text>
<text x="50.5" y="11.1">1</text>
<text x="75.9" y="11.1">2</text>
<text x="101.3" y="11.1">3</text>
<text x="126.7" y="11.1">4</text>
<text x="152.1" y="11.1">5</text>
<text x="177.5" y="11.1">6</text>
<text x="202.9" y="11.1">7</text>
<text x="228.3" y="11.1">8</text>
<text x="253.7" y="11.1">9</text>
<text x="278.3" y="11.1">10</text>
<text x="303.7" y="11.1">11</text>
<text x="329.1" y="11.1">12</text>
<text x="354.4" y="11.1">13</text>
<text x="379.8" y="11.1">14</text>
<text x="405.2" y="11.1">15</text>
<text x="430.6" y="11.1">16</text>
<text x="456" y="11.1">17</text>
<text x="481.4" y="11.1">18</text>
<text x="506.8" y="11.1">19</text>
<text x="532.2" y="11.1">20</text>
<text x="557.6" y="11.1">21</text>
<text x="9.7" y="26">A</text>
<text x="572.5" y="26">A</text>
<text x="9.7" y="51.4">B</text>
<text x="572.5" y="51.4">B</text>
<text x="9.7" y="76.8">C</text>
<text x="572.5" y="76.8">C</text>
<text x="9.7" y="102.2">D</text>
<text x="572.5" y="102.2">D</text>
<text x="9.7" y="127.6">E</text>
<text x="572.5" y="127.6">E</text>
<text x="9.7" y="153">F</text>
<text x="572.5" y="153">F</text>
<text x="9.7" y="178.4">G</text>
<text x="572.5" y="178.4">G</text>
<text x="9.7" y="203.8">H</text>
<text x="572.5" y="203.8">H</text>
<text x="9.7" y="229.2">I</text>
<text x="572.5" y="229.2">I</text>
<text x="9.7" y="254.6">J</text>
<text x="572.5" y="254.6">J</text>
<text x="9.7" y="280">K</text>
<text x="572.5" y="280">K</text>
<text x="9.7" y="305.4">L</text>
<text x="572.5" y="305.4">L</text>
<text x="9.7" y="330.8">M</text>
<text x="572.5" y="330.8">M</text>
<text x="9.7" y="356.2">N</text>
<text x="572.5" y="356.2">N</text>
<text x="9.7" y="381.6">O</text>
<text x="572.5" y="381.6">O</text>
<text x="25.1" y="400.3">0</text>
<text x="50.5" y="400.3">1</text>
<text x="75.9" y="400.3">2</text>
<text x="101.3" y="400.3">3</text>
<text x="126.7" y="400.3">4</text>
<text x="152.1" y="400.3">5</text>
<text x="177.5" y="400.3">6</text>
<text x="202.9" y="400.3">7</text>
<text x="228.3" y="400.3">8</text>
<text x="253.7" y="400.3">9</text>
<text x="278.3" y="400.3">10</text>
<text x="303.7" y="400.3">11</text>
<text x="329.1" y="400.3">12</text>
<text x="354.4" y="400.3">13</text>
<text x="379.8" y="400.3">14</text>
<text x="405.2" y="400.3">15</text>
<text x="430.6" y="400.3">16</text>
<text x="456" y="400.3">17</text>
<text x="481.4" y="400.3">18</text>
<text x="506.8" y="400.3">19</text>
<text x="532.2" y="400.3">20</text>
<text x="557.6" y="400.3">21</text>
</g>
<g font-size="2.4" fill="#00f">
<text x="66.3" y="22.5">2</text>
<text x="69" y="22.5">1</text>
<text x="336.6" y="46.2" transform="rotate(-90 336.6 46.2)">1</text>
<text x="336.6" y="48.9" transform="rotate(-90 336.6 48.9)">2</text>
<text x="358.1" y="48.9" transform="rotate(-90 358.1 48.9)">2</text>
<text x="358.1" y="48.6" transform="rotate(-90 358.1 48.6)">1</text>
<text x="89" y="75.1" transform="rotate(-90 89 75.1)">2</text>
<text x="89" y="72.4" transform="rotate(-90 89 72.4)">1</text>
<text x="146" y="79.6">3</text>
<text x="159.7" y="78.1">8</text>
<text x="146" y="90">2</text>
<text x="154.4" y="84.4">1IN+</text>
<text x="158.3" y="87" transform="rotate(-90 158.3 87)">VS+</text>
<text x="160.3" y="89.2">1OUT</text>
<text x="171.4" y="85.2">1</text>
<text x="221.1" y="89.2">2</text>
<text x="223.8" y="89.2">1</text>
<text x="154.4" y="93.9">1IN-</text>
<text x="158.3" y="94.1" transform="rotate(-90 158.3 94.1)">VS-</text>
<text x="160.5" y="101">4</text>
<text x="186.6" y="106" transform="rotate(-90 186.6 106)">2</text>
<text x="186.6" y="103.4" transform="rotate(-90 186.6 103.4)">1</text>
<text x="203.3" y="106" transform="rotate(-90 203.3 106)">2</text>
<text x="203.3" y="105.8" transform="rotate(-90 203.3 105.8)">1</text>
<text x="89" y="113.2" transform="rotate(-90 89 113.2)">2</text>
<text x="89" y="110.5" transform="rotate(-90 89 110.5)">1</text>
<text x="108.3" y="110.8" transform="rotate(-90 108.3 110.8)">A</text>
<text x="108.3" y="110.5" transform="rotate(-90 108.3 110.5)">K</text>
<text x="131.9" y="129.6" transform="rotate(-90 131.9 129.6)">1</text>
<text x="131.9" y="132.2" transform="rotate(-90 131.9 132.2)">2</text>
<text x="380.1" y="186">7</text>
<text x="374" y="186.8">O3</text>
<text x="374" y="189.1">O4</text>
<text x="374" y="191.6">O5</text>
<text x="380.1" y="188.4">5</text>
<text x="380.1" y="190.8">4</text>
<text x="199.7" y="193.9">2</text>
<text x="202.3" y="193.9">1</text>
<text x="374" y="193.9">O6</text>
<text x="374" y="196.3">O7</text>
<text x="380.1" y="193.1">6</text>
<text x="380.1" y="195.5">14</text>
<text x="380.1" y="197.9">13</text>
<text x="372.7" y="203.5">O11</text>
<text x="374" y="198.7">O8</text>
<text x="374" y="201.1">O9</text>
<text x="380.1" y="202.6">1</text>
<text x="380.1" y="200.3">15</text>
<text x="134.3" y="206" transform="rotate(-90 134.3 206)">2</text>
<text x="134.3" y="205.8" transform="rotate(-90 134.3 205.8)">1</text>
<text x="248.6" y="205.8">8</text>
<text x="272.4" y="208.4" transform="rotate(-90 272.4 208.4)">2</text>
<text x="272.4" y="208.2" transform="rotate(-90 272.4 208.2)">1</text>
<text x="356.3" y="209.8">12</text>
<text x="372.7" y="205.8">O12</text>
<text x="372.7" y="208.2">O13</text>
<text x="380.1" y="205">2</text>
<text x="380.1" y="207.4">3</text>
<text x="156.5" y="213.8">8</text>
<text x="234.9" y="214.5">4</text>
<text x="240.2" y="215.3">RST</text>
<text x="246.2" y="210.3">VCC</text>
<text x="251.3" y="215.3">OUT</text>
<text x="258.7" y="214.5">3</text>
<text x="356.3" y="214.5">11</text>
<text x="361.6" y="210.6">MR</text>
<text x="361.6" y="215.3">RS</text>
<text x="372.7" y="215.3">RTC</text>
<text x="372.7" y="213">CTC</text>
<text x="380.1" y="214.5">10</text>
<text x="380.1" y="212.2">9</text>
<text x="142.8" y="217">5</text>
<text x="149.7" y="220.1">2IN+</text>
<text x="166.6" y="220.9">7</text>
<text x="234.9" y="219.3">7</text>
<text x="240.2" y="220.1">DIS</text>
<text x="142" y="227.2">6</text>
<text x="153.6" y="222.7" transform="rotate(-90 153.6 222.7)">VS+</text>
<text x="155.5" y="224.9">2OUT</text>
<text x="199.7" y="224.9">2</text>
<text x="202.3" y="224.9">1</text>
<text x="234.9" y="224.1">6</text>
<text x="240.2" y="224.9">THR</text>
<text x="105.7" y="232" transform="rotate(-90 105.7 232)">1</text>
<text x="149.7" y="229.7">2IN-</text>
<text x="153.6" y="229.9" transform="rotate(-90 153.6 229.9)">VS-</text>
<text x="234.9" y="233.6">5</text>
<text x="234.9" y="228.9">2</text>
<text x="240.2" y="229.7">TRI</text>
<text x="281.9" y="232.2" transform="rotate(-90 281.9 232.2)">2</text>
<text x="281.9" y="229.6" transform="rotate(-90 281.9 229.6)">1</text>
<text x="105.7" y="234.6" transform="rotate(-90 105.7 234.6)">2</text>
<text x="155" y="237.6">4</text>
<text x="240.2" y="234.4">CON</text>
<text x="246.2" y="239.4">GND</text>
<text x="248.6" y="243.9">1</text>
<text x="116.4" y="248.7">1</text>
<text x="116.6" y="248.7">2</text>
<text x="235.4" y="248.7">1</text>
<text x="235.7" y="248.7">2</text>
<text x="105.7" y="262.9" transform="rotate(-90 105.7 262.9)">1</text>
<text x="105.7" y="265.6" transform="rotate(-90 105.7 265.6)">2</text>
<text x="281.9" y="282" transform="rotate(-90 281.9 282)">1</text>
<text x="281.9" y="284.6" transform="rotate(-90 281.9 284.6)">2</text>
</g>
<g font-size="2.4" fill="#008000">
<text x="89.3" y="29.8" transform="rotate(-90 89.3 29.8)">1</text>
<text x="422.4" y="48.7">P1</text>
<text x="422.4" y="53.4">P2</text>
<text x="446.3" y="48.7">P1</text>
<text x="446.3" y="53.4">P2</text>
<text x="504.2" y="48.7">P1</text>
<text x="504.2" y="53.4">P2</text>
<text x="525.6" y="48.7">P1</text>
<text x="525.6" y="53.4">P2</text>
<text x="422.4" y="58.2">P3</text>
<text x="446.3" y="58.2">P3</text>
<text x="504.2" y="58.2">P3</text>
<text x="525.6" y="58.2">P3</text>
<text x="422.4" y="62.9">P4</text>
<text x="446.3" y="62.9">P4</text>
<text x="504.2" y="62.9">P4</text>
<text x="525.6" y="62.9">P4</text>
<text x="422.4" y="67.7">P5</text>
<text x="446.3" y="67.7">P5</text>
<text x="504.2" y="67.7">P5</text>
<text x="525.6" y="67.7">P5</text>
<text x="422.4" y="72.5">P6</text>
<text x="446.3" y="72.5">P6</text>
<text x="504.2" y="77.3">P7</text>
<text x="504.2" y="72.5">P6</text>
<text x="525.6" y="77.3">P7</text>
<text x="525.6" y="72.5">P6</text>
<text x="504.2" y="82">P8</text>
<text x="525.6" y="82">P8</text>
<text x="424.8" y="117.7">P1</text>
<text x="448.6" y="117.7">P1</text>
<text x="424.8" y="122.5">P2</text>
<text x="448.6" y="122.5">P2</text>
<text x="278.3" y="129.6">P1</text>
<text x="424.8" y="127.3">P3</text>
<text x="448.6" y="127.3">P3</text>
<text x="278.3" y="134.4">P2</text>
<text x="284.3" y="132">P3</text>
<text x="424.8" y="132">P4</text>
<text x="424.8" y="136.8">P5</text>
<text x="448.6" y="132">P4</text>
<text x="448.6" y="136.8">P5</text>
<text x="424.8" y="141.6">P6</text>
<text x="448.6" y="141.6">P6</text>
<text x="506.6" y="167.7">P1</text>
<text x="528" y="167.7">P1</text>
<text x="506.6" y="172.5">P2</text>
<text x="528" y="172.5">P2</text>
<text x="506.6" y="177.2">P3</text>
<text x="528" y="177.2">P3</text>
<text x="418.8" y="182">P1</text>
<text x="420.1" y="182">P2</text>
<text x="434.3" y="182">P1</text>
<text x="506.6" y="182">P4</text>
<text x="528" y="182">P4</text>
<text x="418.8" y="186.8">P3</text>
<text x="418.8" y="191.6">P5</text>
<text x="420.1" y="186.8">P4</text>
<text x="420.1" y="191.6">P6</text>
<text x="434.3" y="186.8">P2</text>
<text x="434.3" y="191.6">P3</text>
<text x="506.6" y="186.8">P5</text>
<text x="506.6" y="191.6">P6</text>
<text x="528" y="186.8">P5</text>
<text x="528" y="191.6">P6</text>
<text x="506.6" y="196.3">P7</text>
<text x="528" y="196.3">P7</text>
<text x="506.6" y="201.1">P8</text>
<text x="528" y="201.1">P8</text>
<text x="172.6" y="210.8" transform="rotate(-90 172.6 210.8)">1</text>
<text x="418.8" y="215.3">P1</text>
<text x="420.1" y="215.3">P2</text>
<text x="434.3" y="215.3">P1</text>
<text x="418.8" y="220.1">P3</text>
<text x="420.1" y="220.1">P4</text>
<text x="434.3" y="220.1">P2</text>
<text x="418.8" y="224.9">P5</text>
<text x="420.1" y="224.9">P6</text>
<text x="434.3" y="224.9">P3</text>
<text x="418.8" y="229.7">P7</text>
<text x="420.1" y="229.7">P8</text>
<text x="434.3" y="229.7">P4</text>
<text x="418.8" y="234.4">P10</text>
<text x="418.8" y="234.4">P9</text>
<text x="418.8" y="239.2">P12</text>
<text x="421.6" y="239.2">1</text>
<text x="434.3" y="234.4">P5</text>
<text x="434.3" y="239.2">P6</text>
<text x="418.8" y="243.9">P13</text>
<text x="421.6" y="243.9">4</text>
<text x="434.3" y="243.9">P7</text>
<text x="455.8" y="286.8">P1</text>
<text x="455.8" y="282">P2</text>
<text x="308.3" y="291.8" transform="rotate(-90 308.3 291.8)">1</text>
<text x="346.4" y="291.8" transform="rotate(-90 346.4 291.8)">1</text>
</g>
<g font-size="2.4">
<text x="313.4" y="32">VSS</text>
<text x="334.9" y="32">VDD</text>
<text x="263.4" y="122.5">VDD</text>
<text x="296.8" y="122.5">VSS</text>
<text x="128.3" y="151.1">2</text>
<text x="132.2" y="153.7" transform="rotate(-90 132.2 153.7)">1</text>
<text x="132.2" y="151" transform="rotate(-90 132.2 151)">3</text>
<text x="246.8" y="189.1">VDD</text>
<text x="113.4" y="208.2">VSS</text>
<text x="361.1" y="243.9">VSS</text>
<text x="261.1" y="267.8">VSS</text>
<text x="201.5" y="274.9">VSS</text>
<text x="387.3" y="298.7">VSS</text>
<text x="281.9" y="310.6" transform="rotate(-90 281.9 310.6)">2</text>
<text x="281.9" y="315.6" transform="rotate(-90 281.9 315.6)">1</text>
<text x="282.1" y="327.2" transform="rotate(-90 282.1 327.2)">1</text>
</g>
</svg>
